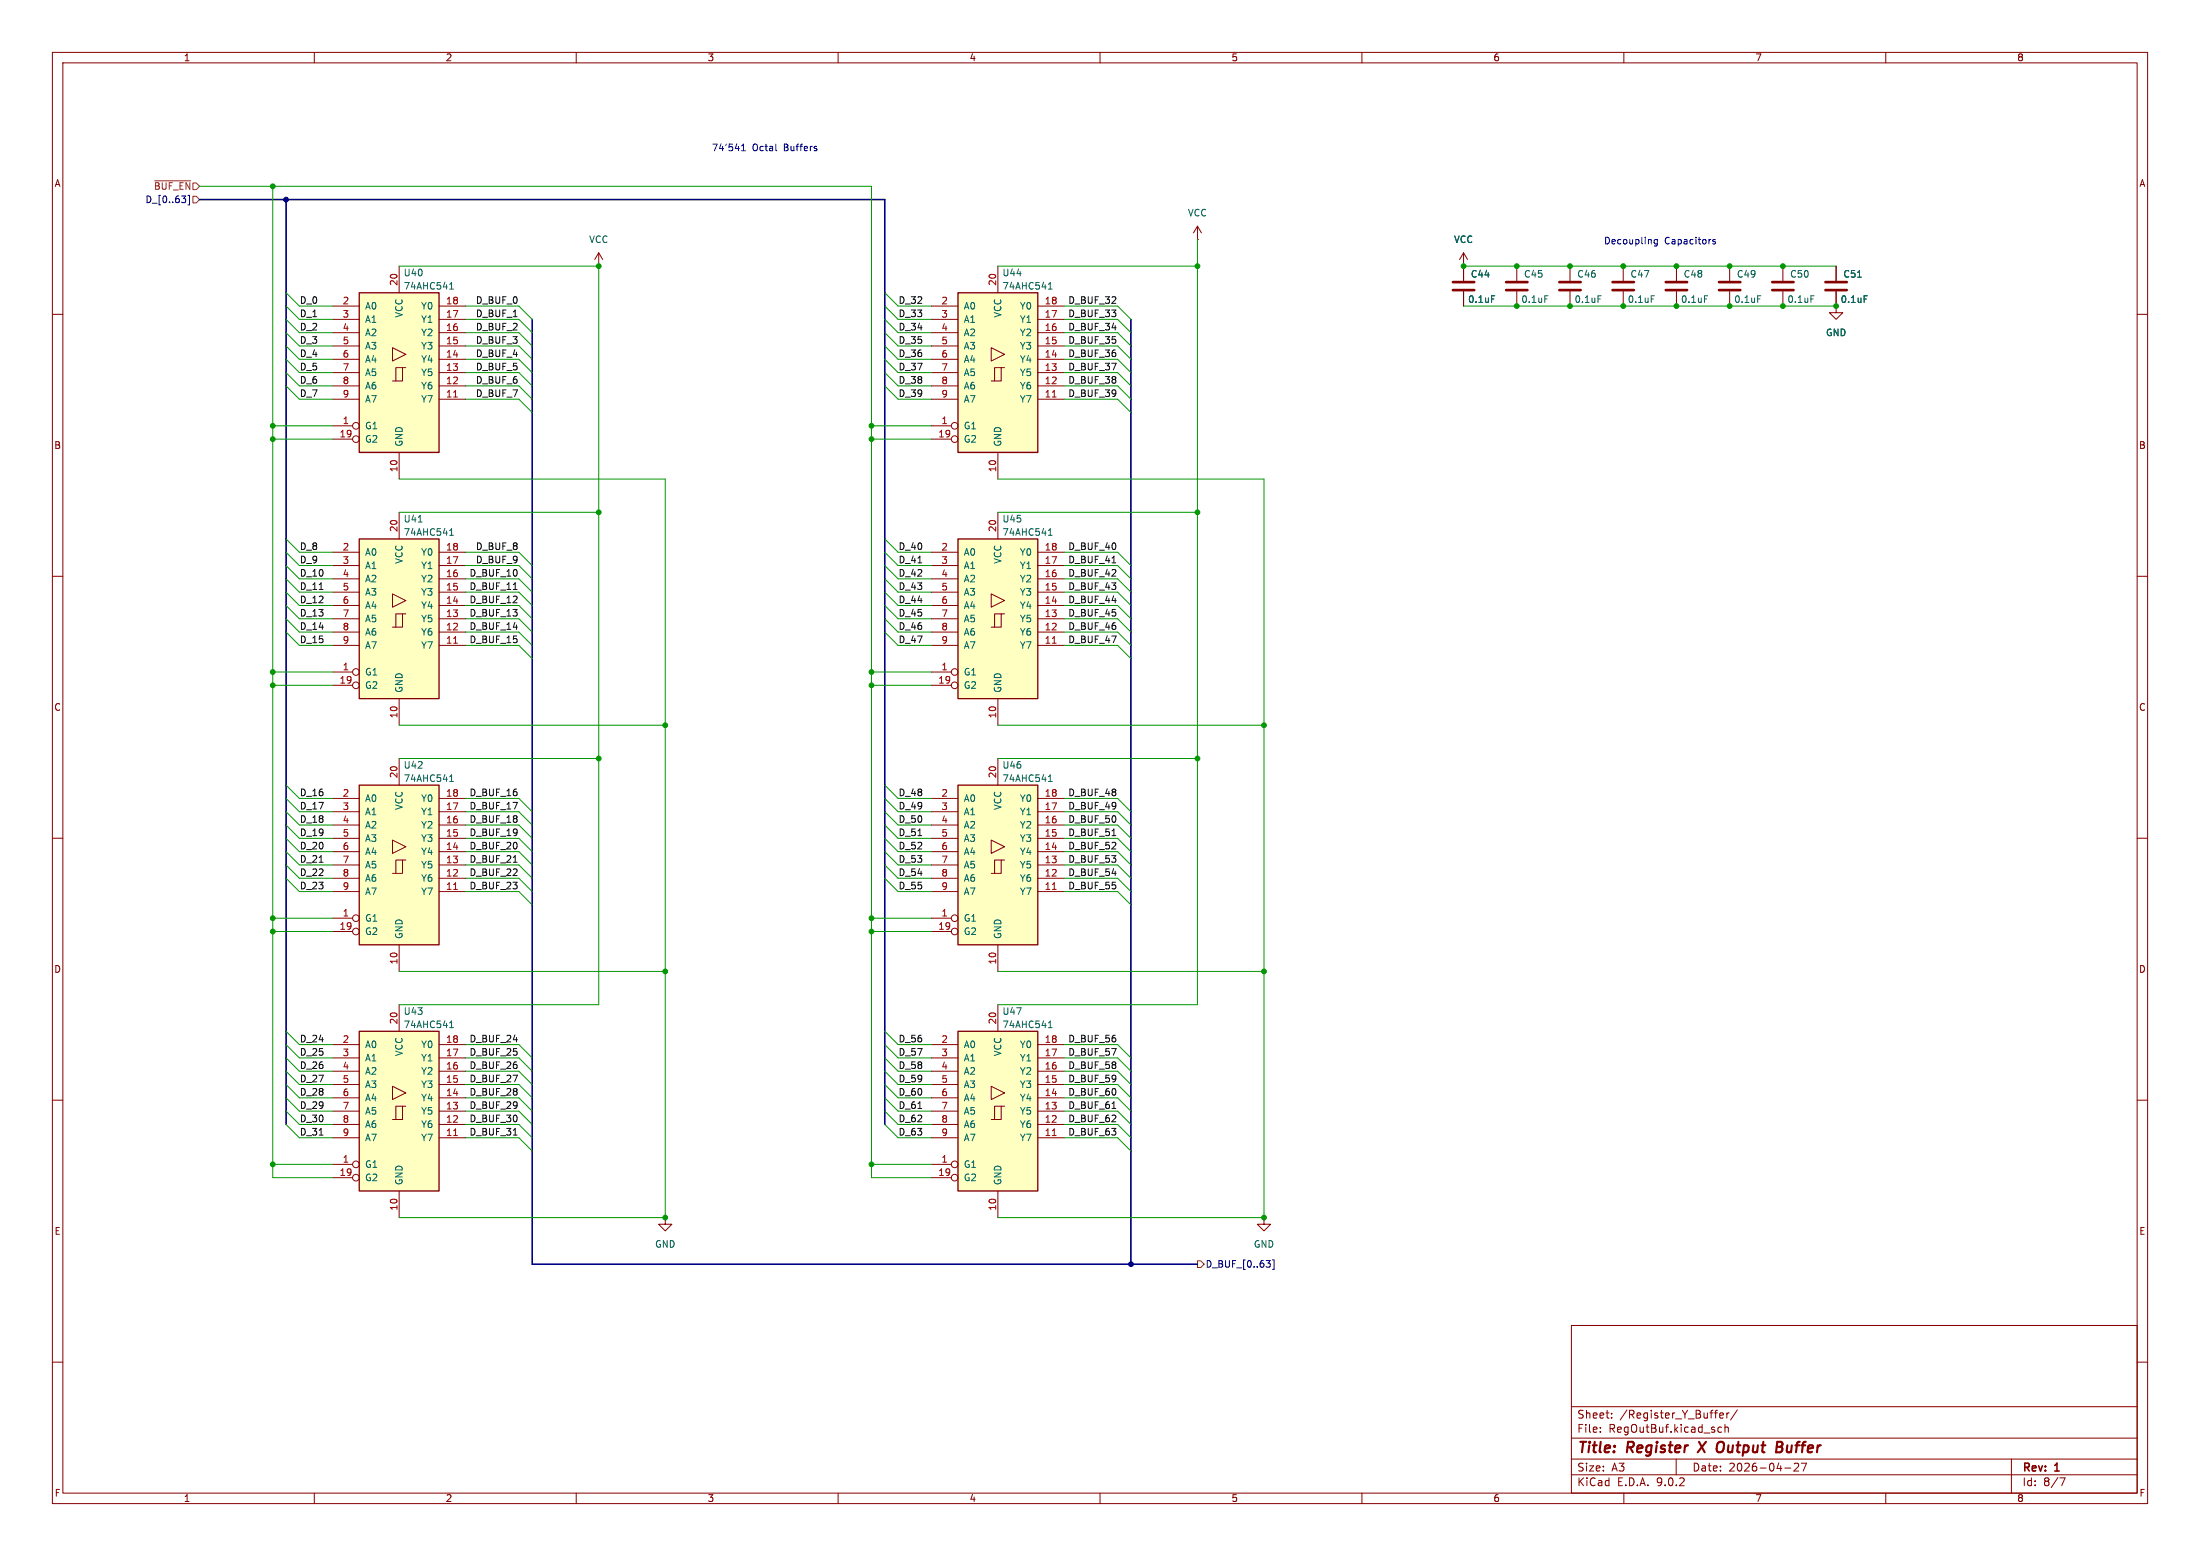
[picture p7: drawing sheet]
<svg xmlns="http://www.w3.org/2000/svg" width="420mm" height="297mm" viewBox="0 0 420 297" stroke-linecap="round" stroke-linejoin="round" font-family="sans-serif">
<g fill="none" stroke="#840000" stroke-width=".19">
<path d="M10 10h400v277h-400zM12 12h396v273h-396zM60 10v2M110 10v2M160 10v2M210 10v2M260 10v2M310 10v2M360 10v2M114.3 50.8h.1M114.3 48.3l-.8 1.2M114.3 48.3l.8 1.2"/>
<path d="M114.3 48.3v2.5M279.4 50.8v2.8M279.4 55.6v2.8M10 60h2M408 60h2M10 110h2M408 110h2M10 160h2M408 160h2M10 210h2M408 210h2M300 253h108v32h-108z"/>
<path d="M10 260h2M300 278.5h108M300 274.5h108M300 268.5h108M305.5 273.2v.2M305.5 272.5v.1M307.7 270.5v.2M307.7 269.8v.1M320 278.5v3M328.3 270.2l.7-.2-.1-.2-.4-.1-.2 .2 .1 .7h.5M328.7 272.5l-.5-.1-.3 .3 .2 .6h.6M329.3 272.5l.2-.1 .4 .1v.9"/>
<path d="M329.3 271.9v1.5M329.7 269.7v1M330.1 269.7l-.3 .1-.1 .2M331.7 269.1l-1.3 1.9M342.5 279.4l.6-.1 .2 .1 .1 .3-1 1.1h1M343.9 279.3h1l-.7 1.5M384 278.5v6.5M408 260h2M60 285v2M110 285v2M160 285v2M210 285v2"/>
<path d="M260 285v2M300 281.5h108M310 285v2M340.7 280.2h1.2M360 285v2M393.2 282.1h1l-.6 1.5"/>
</g>
<path d="M325.7 275.2l-1.6 2M328.7 275.2l-.6 .1M328.9 276.9l-.4 .3h-.4M339.2 276.2h.6M339.3 275.2l.8 .1a.51 .51 0 0 1 .2 .5 .51 .51 0 0 1-.5 .4M339.8 276.2l.3 .1a.58 .58 0 0 1-.3 .9h-.8" fill="none" stroke="#840000" stroke-width=".4"/>
<path d="M277.4 53.8h4M277.4 55.4h4" fill="none" stroke="#840000" stroke-width=".51"/>
<path d="M284.7 56.5h.7" fill="none" stroke="#006464" stroke-width=".19"/>
<path d="M68.6 55.9h15.2v30.5h-15.2z" fill="#ffffc2"/>
<g fill="none" stroke="#840000" stroke-width=".19">
<path d="M63.5 58.4h5.1M76.2 50.8v5.1M83.8 58.4h5.1M63.5 61h5.1M63.5 63.5h5.1M63.5 66h5.1M63.5 68.6h5.1M63.5 71.1h5.1M63.5 73.7h5.1M63.5 76.2h5.1M74.9 66.4l2.6 1.2-2.6 1.3zM76.8 70.2h-1.2v2.5"/>
<path d="M77.5 70.2h-.7v2.5h-1.9M83.8 61h5.1M83.8 63.5h5.1M83.8 66h5.1M83.8 68.6h5.1M83.8 71.1h5.1M83.8 73.7h5.1M83.8 76.2h5.1M63.5 81.3h3.8M63.5 83.8h3.8M76.2 86.4v5"/>
<circle cx="67.9" cy="83.8" r=".63"/>
<circle cx="67.9" cy="81.3" r=".63"/>
</g>
<path d="M68.6 55.9h15.2v30.5h-15.2z" fill="none" stroke="#840000" stroke-width=".25"/>
<path d="M86.6 75.8h.7" fill="none" stroke="#a90000" stroke-width=".19"/>
<path d="M85.8 55.2h.8M85.8 54.3l.4-.4v1.3" fill="none" stroke="#006464" stroke-width=".19"/>
<path d="M182.9 102.9h15.2v30.5h-15.2z" fill="#ffffc2"/>
<g fill="none" stroke="#840000" stroke-width=".19">
<path d="M340.4 50.8v2.8M340.4 55.6v2.8M350.5 58.4v1.3h1.3l-1.3 1.3-1.3-1.3h1.3M350.5 58.4h.1M350.5 50.8v2.8M350.5 55.6v2.8M190.5 97.8v5.1M177.8 105.4h5.1M177.8 108h5.1M177.8 110.5h5.1M177.8 113h5.1M177.8 115.6h5.1"/>
<path d="M177.8 118.1h5.1M189.2 113.4l2.6 1.2-2.6 1.3zM191.1 117.2h-1.2v2.5M191.8 117.2h-.7v2.5h-1.9M198.1 105.4h5.1M198.1 108h5.1M198.1 110.5h5.1M198.1 113h5.1M198.1 115.6h5.1M198.1 118.1h5.1M177.8 120.7h5.1M177.8 123.2h5.1"/>
<path d="M177.8 128.3h3.8M177.8 130.8h3.8M190.5 133.4v5M198.1 120.7h5.1M198.1 123.2h5.1"/>
<circle cx="182.2" cy="130.8" r=".63"/>
<circle cx="182.2" cy="128.3" r=".63"/>
</g>
<path d="M182.9 102.9h15.2v30.5h-15.2z" fill="none" stroke="#840000" stroke-width=".25"/>
<path d="M200.9 122.8h.7" fill="none" stroke="#a90000" stroke-width=".19"/>
<path d="M345.7 56.5h.6M354.6 52.9h.7M355.9 56.5h.6M200.1 102.2h.8M200.1 101.3l.4-.4v1.3" fill="none" stroke="#006464" stroke-width=".19"/>
<path d="M338.3 53.8h4.1M338.3 55.4h4.1M348.5 53.8h4.1M348.5 55.4h4.1" fill="none" stroke="#840000" stroke-width=".51"/>
<path d="M182.9 55.9h15.2v30.5h-15.2z" fill="#ffffc2"/>
<g fill="none" stroke="#840000" stroke-width=".19">
<path d="M177.8 58.4h5.1M190.5 50.8v5.1M198.1 58.4h5.1M228.6 45.7h.1M228.6 43.2l-.8 1.3M228.6 43.2l.8 1.3M228.6 43.2v2.5M279.4 50.8h.1M279.4 48.3l-.8 1.2M279.4 48.3l.8 1.2M279.4 48.3v2.5M320 50.8v2.8"/>
<path d="M320 55.6v2.8M177.8 61h5.1M177.8 63.5h5.1M177.8 66h5.1M177.8 68.6h5.1M177.8 71.1h5.1M177.8 73.7h5.1M177.8 76.2h5.1M189.2 66.4l2.6 1.2-2.6 1.3zM191.1 70.2h-1.2v2.5M191.8 70.2h-.7v2.5h-1.9M198.1 61h5.1"/>
<path d="M198.1 63.5h5.1M198.1 66h5.1M198.1 68.6h5.1M198.1 71.1h5.1M198.1 73.7h5.1M198.1 76.2h5.1M177.8 81.3h3.8M177.8 83.8h3.8M190.5 86.4v5"/>
<circle cx="182.2" cy="83.8" r=".63"/>
<circle cx="182.2" cy="81.3" r=".63"/>
</g>
<path d="M182.9 55.9h15.2v30.5h-15.2z" fill="none" stroke="#840000" stroke-width=".25"/>
<path d="M200.9 75.8h.7" fill="none" stroke="#a90000" stroke-width=".19"/>
<path d="M200.1 55.2h.8M200.1 54.3l.4-.4v1.3M325.4 56.5h.6" fill="none" stroke="#006464" stroke-width=".19"/>
<path d="M318 53.8h4.1M318 55.4h4.1" fill="none" stroke="#840000" stroke-width=".51"/>
<path d="M182.9 149.9h15.2v30.4h-15.2z" fill="#ffffc2"/>
<g fill="none" stroke="#840000" stroke-width=".19">
<path d="M289.6 50.8v2.8M289.6 55.6v2.8M177.8 152.4h5.1M177.8 154.9h5.1M177.8 157.5h5.1M190.5 144.8v5.1M198.1 152.4h5.1M198.1 154.9h5.1M198.1 157.5h5.1M177.8 160h5.1M177.8 162.6h5.1M177.8 165.1h5.1"/>
<path d="M177.8 167.6h5.1M177.8 170.2h5.1M177.8 175.3h3.8M177.8 177.8h3.8M189.2 160.4l2.6 1.2-2.6 1.3zM191.1 164.2h-1.2v2.5M191.8 164.2h-.7v2.5h-1.9M198.1 160h5.1M198.1 162.6h5.1M198.1 165.1h5.1M198.1 167.6h5.1M198.1 170.2h5.1"/>
<path d="M190.5 180.3v5.1"/>
<circle cx="182.2" cy="177.8" r=".63"/>
<circle cx="182.2" cy="175.3" r=".63"/>
</g>
<path d="M182.9 149.9h15.2v30.4h-15.2z" fill="none" stroke="#840000" stroke-width=".25"/>
<path d="M200.9 169.8h.7" fill="none" stroke="#a90000" stroke-width=".19"/>
<path d="M294.9 56.5h.6M200.1 149.2h.8M200.1 148.3l.4-.4v1.3" fill="none" stroke="#006464" stroke-width=".19"/>
<path d="M287.5 53.8h4.1M287.5 55.4h4.1" fill="none" stroke="#840000" stroke-width=".51"/>
<path d="M68.6 149.9h15.2v30.4h-15.2z" fill="#ffffc2"/>
<g fill="none" stroke="#840000" stroke-width=".19">
<path d="M299.7 50.8v2.8M299.7 55.6v2.8M309.9 50.8v2.8M309.9 55.6v2.8M330.2 50.8v2.8M330.2 55.6v2.8M63.5 152.4h5.1M63.5 154.9h5.1M63.5 157.5h5.1M76.2 144.8v5.1M83.8 152.4h5.1M83.8 154.9h5.1"/>
<path d="M83.8 157.5h5.1M63.5 160h5.1M63.5 162.6h5.1M63.5 165.1h5.1M63.5 167.6h5.1M63.5 170.2h5.1M63.5 175.3h3.8M63.5 177.8h3.8M74.9 160.4l2.6 1.2-2.6 1.3zM76.8 164.2h-1.2v2.5M77.5 164.2h-.7v2.5h-1.9M83.8 160h5.1"/>
<path d="M83.8 162.6h5.1M83.8 165.1h5.1M83.8 167.6h5.1M83.8 170.2h5.1M76.2 180.3v5.1"/>
<circle cx="67.9" cy="177.8" r=".63"/>
<circle cx="67.9" cy="175.3" r=".63"/>
</g>
<path d="M68.6 149.9h15.2v30.4h-15.2z" fill="none" stroke="#840000" stroke-width=".25"/>
<path d="M86.6 169.8h.7" fill="none" stroke="#a90000" stroke-width=".19"/>
<path d="M305.1 56.5h.6M315.2 56.5h.6M335.5 56.5h.7M85.8 149.2h.8M85.8 148.3l.4-.4v1.3" fill="none" stroke="#006464" stroke-width=".19"/>
<path d="M297.7 53.8h4.1M297.7 55.4h4.1M307.8 53.8h4.1M307.8 55.4h4.1M328.2 53.8h4M328.2 55.4h4" fill="none" stroke="#840000" stroke-width=".51"/>
<path d="M68.6 196.9h15.2v30.4h-15.2z" fill="#ffffc2"/>
<g fill="none" stroke="#840000" stroke-width=".19">
<path d="M63.5 199.4h5.1M76.2 191.8v5.1M83.8 199.4h5.1M63.5 201.9h5.1M63.5 204.5h5.1M63.5 207h5.1M63.5 209.6h5.1M63.5 212.1h5.1M63.5 214.6h5.1M63.5 217.2h5.1M74.9 207.3l2.6 1.3-2.6 1.3zM76.8 211.2h-1.2v2.5"/>
<path d="M77.5 211.2h-.7v2.5h-1.9M83.8 201.9h5.1M83.8 204.5h5.1M83.8 207h5.1M83.8 209.6h5.1M83.8 212.1h5.1M83.8 214.6h5.1M83.8 217.2h5.1M63.5 222.2h3.8M63.5 224.8h3.8M76.2 227.3v5.1"/>
<circle cx="67.9" cy="224.8" r=".63"/>
<circle cx="67.9" cy="222.2" r=".63"/>
</g>
<path d="M68.6 196.9h15.2v30.4h-15.2z" fill="none" stroke="#840000" stroke-width=".25"/>
<path d="M86.6 216.8h.7" fill="none" stroke="#a90000" stroke-width=".19"/>
<path d="M85.8 196.2h.8M85.8 195.3l.4-.4v1.3" fill="none" stroke="#006464" stroke-width=".19"/>
<path d="M182.9 196.9h15.2v30.4h-15.2z" fill="#ffffc2"/>
<g fill="none" stroke="#840000" stroke-width=".19">
<path d="M177.8 199.4h5.1M190.5 191.8v5.1M198.1 199.4h5.1M177.8 201.9h5.1M177.8 204.5h5.1M177.8 207h5.1M177.8 209.6h5.1M177.8 212.1h5.1M177.8 214.6h5.1M177.8 217.2h5.1M189.2 207.3l2.6 1.3-2.6 1.3zM191.1 211.2h-1.2v2.5"/>
<path d="M191.8 211.2h-.7v2.5h-1.9M198.1 201.9h5.1M198.1 204.5h5.1M198.1 207h5.1M198.1 209.6h5.1M198.1 212.1h5.1M198.1 214.6h5.1M198.1 217.2h5.1M127 232.4v1.3h1.3l-1.3 1.2-1.3-1.2h1.3M127 232.4h.1M177.8 222.2h3.8M177.8 224.8h3.8"/>
<path d="M190.5 227.3v5.1"/>
<circle cx="182.2" cy="224.8" r=".63"/>
<circle cx="182.2" cy="222.2" r=".63"/>
</g>
<path d="M182.9 196.9h15.2v30.4h-15.2z" fill="none" stroke="#840000" stroke-width=".25"/>
<path d="M200.9 216.8h.7" fill="none" stroke="#a90000" stroke-width=".19"/>
<path d="M200.1 196.2h.8M200.1 195.3l.4-.4v1.3" fill="none" stroke="#006464" stroke-width=".19"/>
<path d="M68.6 102.9h15.2v30.5h-15.2z" fill="#ffffc2"/>
<g fill="none" stroke="#840000" stroke-width=".19">
<path d="M279.4 50.8h.1M279.4 50.8v2.8M279.4 55.6v2.8M350.5 58.4h.1M350.5 50.8v2.8M350.5 55.6v2.8M76.2 97.8v5.1M63.5 105.4h5.1M63.5 108h5.1M63.5 110.5h5.1M63.5 113h5.1M63.5 115.6h5.1"/>
<path d="M63.5 118.1h5.1M74.9 113.4l2.6 1.2-2.6 1.3zM76.8 117.2h-1.2v2.5M77.5 117.2h-.7v2.5h-1.9M83.8 105.4h5.1M83.8 108h5.1M83.8 110.5h5.1M83.8 113h5.1M83.8 115.6h5.1M83.8 118.1h5.1M63.5 120.7h5.1M63.5 123.2h5.1"/>
<path d="M63.5 128.3h3.8M63.5 130.8h3.8M76.2 133.4v5M83.8 120.7h5.1M83.8 123.2h5.1M241.3 232.4v1.3h1.3l-1.3 1.2-1.3-1.2h1.3M241.3 232.4h.1"/>
<circle cx="67.9" cy="128.3" r=".63"/>
<circle cx="67.9" cy="130.8" r=".63"/>
</g>
<path d="M68.6 102.9h15.2v30.5h-15.2z" fill="none" stroke="#840000" stroke-width=".25"/>
<path d="M86.6 122.8h.7" fill="none" stroke="#a90000" stroke-width=".19"/>
<path d="M284.7 56.5h.7M354.6 52.9h.7M355.9 56.5h.6M79.9 99.6h.7M85.8 102.2h.8M85.8 101.3l.4-.4v1.3" fill="none" stroke="#006464" stroke-width=".19"/>
<path d="M29.5 34.5h6.9M36.8 37.5h.7l.6 .6-.6 .6h-.7zM228.6 240.7h.6l.7 .6-.7 .6h-.6z" fill="none" stroke="#725600" stroke-width=".19"/>
<path d="M34.7 37.4h.8l-.5 .5M35.3 38l.2 .1-.2 .5M36.2 37.3v1.8h-.3M241.7 240.6h.8l-.4 .5M242.3 241.1l.2 .2v.3l-.2 .3M242.9 240.5h.3v1.8h-.3" fill="none" stroke="#000084" stroke-width=".19"/>
<path d="M60.9 112.5h.8M98 112.5h.7M175.2 107.4h.8M212.3 107.4h.7M175.2 159.5h.8M212.3 159.5h.7M60.9 164.6h.8M98 164.6h.7M60.9 216.7h.8M98 216.7h.7M175.2 211.6h.8M212.3 211.6h.7" fill="none" stroke="#0f0f0f" stroke-width=".19"/>
<path d="M38.1 38.1h130.8v176.5M54.6 38.1v176.5M101.6 61v180.3h127M215.9 61v180.3" fill="none" stroke="#000084" stroke-width=".3"/>
<g fill="none" stroke="#009600" stroke-width=".19">
<path d="M38.1 35.6h128.3v189.2h11.4M52.1 35.6v189.2h11.4M54.6 55.9l2.5 2.5h6.4M54.6 58.4l2.5 2.6h6.4M76.2 50.8h38.1v141h-38.1M88.9 58.4h10.2l2.5 2.6M168.9 55.9l2.5 2.5h6.4M168.9 58.4l2.5 2.6h6.4M190.5 50.8h38.1M203.2 58.4h10.2l2.5 2.6M228.6 45.7v146.1h-38.1M279.4 50.8h71.1"/>
<path d="M279.4 58.4h71.1M54.6 61l2.5 2.5h6.4M54.6 63.5l2.5 2.5h6.4M54.6 71.1l2.5 2.6h6.4M54.6 73.7l2.5 2.5h6.4M54.6 66l2.5 2.6h6.4M54.6 68.6l2.5 2.5h6.4M88.9 63.5h10.2l2.5 2.5M88.9 66h10.2l2.5 2.6M88.9 73.7h10.2l2.5 2.5M88.9 76.2h10.2l2.5 2.5M88.9 68.6h10.2l2.5 2.5"/>
<path d="M88.9 71.1h10.2l2.5 2.6M88.9 61h10.2l2.5 2.5M168.9 61l2.5 2.5h6.4M168.9 63.5l2.5 2.5h6.4M168.9 71.1l2.5 2.6h6.4M168.9 73.7l2.5 2.5h6.4M168.9 66l2.5 2.6h6.4M168.9 68.6l2.5 2.5h6.4M203.2 63.5h10.2l2.5 2.5M203.2 66h10.2l2.5 2.6M203.2 73.7h10.2l2.5 2.5M203.2 76.2h10.2l2.5 2.5"/>
<path d="M203.2 68.6h10.2l2.5 2.5M203.2 71.1h10.2l2.5 2.6M203.2 61h10.2l2.5 2.5M52.1 81.3h11.4M52.1 83.8h11.4M76.2 91.4h50.8v141h-50.8M76.2 97.8h38.1M166.4 81.3h11.4M166.4 83.8h11.4M190.5 91.4h50.8v141h-50.8M190.5 97.8h38.1M54.6 118.1l2.5 2.6h6.4"/>
<path d="M54.6 113l2.5 2.6h6.4M54.6 110.5l2.5 2.5h6.4M54.6 102.9l2.5 2.5h6.4M54.6 115.6l2.5 2.5h6.4M54.6 108l2.5 2.5h6.4M54.6 105.4l2.5 2.6h6.4M88.9 115.6h10.2l2.5 2.5M88.9 113h10.2l2.5 2.6M88.9 105.4h10.2l2.5 2.6M88.9 118.1h10.2l2.5 2.6M88.9 110.5h10.2l2.5 2.5M88.9 108h10.2l2.5 2.5"/>
<path d="M168.9 118.1l2.5 2.6h6.4M168.9 113l2.5 2.6h6.4M168.9 110.5l2.5 2.5h6.4M168.9 102.9l2.5 2.5h6.4M168.9 115.6l2.5 2.5h6.4M168.9 108l2.5 2.5h6.4M168.9 105.4l2.5 2.6h6.4M203.2 115.6h10.2l2.5 2.5M203.2 113h10.2l2.5 2.6M203.2 105.4h10.2l2.5 2.6M203.2 118.1h10.2l2.5 2.6M203.2 110.5h10.2l2.5 2.5"/>
<path d="M203.2 108h10.2l2.5 2.5M52.1 130.8h11.4M52.1 128.3h11.4M54.6 120.7l2.5 2.5h6.4M76.2 138.4h50.8M88.9 120.7h10.2l2.5 2.5M88.9 123.2h10.2l2.5 2.5M166.4 130.8h11.4M166.4 128.3h11.4M168.9 120.7l2.5 2.5h6.4M190.5 138.4h50.8M203.2 120.7h10.2l2.5 2.5"/>
<path d="M203.2 123.2h10.2l2.5 2.5M54.6 154.9l2.5 2.6h6.4M54.6 152.4l2.5 2.5h6.4M54.6 149.9l2.5 2.5h6.4M54.6 157.5l2.5 2.5h6.4M76.2 144.8h38.1M88.9 157.5h10.2l2.5 2.5M88.9 154.9h10.2l2.5 2.6M88.9 152.4h10.2l2.5 2.5M168.9 154.9l2.5 2.6h6.4M168.9 152.4l2.5 2.5h6.4M168.9 149.9l2.5 2.5h6.4"/>
<path d="M168.9 157.5l2.5 2.5h6.4M190.5 144.8h38.1M203.2 157.5h10.2l2.5 2.5M203.2 154.9h10.2l2.5 2.6M203.2 152.4h10.2l2.5 2.5M52.1 177.8h11.4M52.1 175.3h11.4M54.6 167.6l2.5 2.6h6.4M54.6 162.6l2.5 2.5h6.4M54.6 165.1l2.5 2.5h6.4M54.6 160l2.5 2.6h6.4M88.9 170.2h10.2l2.5 2.5"/>
<path d="M88.9 165.1h10.2l2.5 2.5M88.9 167.6h10.2l2.5 2.6M88.9 162.6h10.2l2.5 2.5M88.9 160h10.2l2.5 2.6M166.4 177.8h11.4M166.4 175.3h11.4M168.9 167.6l2.5 2.6h6.4M168.9 162.6l2.5 2.5h6.4M168.9 165.1l2.5 2.5h6.4M168.9 160l2.5 2.6h6.4M203.2 170.2h10.2l2.5 2.5M203.2 165.1h10.2l2.5 2.5"/>
<path d="M203.2 167.6h10.2l2.5 2.6M203.2 162.6h10.2l2.5 2.5M203.2 160h10.2l2.5 2.6M54.6 199.4l2.5 2.5h6.4M54.6 196.9l2.5 2.5h6.4M76.2 185.4h50.8M88.9 199.4h10.2l2.5 2.5M168.9 199.4l2.5 2.5h6.4M168.9 196.9l2.5 2.5h6.4M190.5 185.4h50.8M203.2 199.4h10.2l2.5 2.5M54.6 201.9l2.5 2.6h6.4"/>
<path d="M54.6 209.6l2.5 2.5h6.4M54.6 207l2.5 2.6h6.4M54.6 204.5l2.5 2.5h6.4M54.6 214.6l2.5 2.6h6.4M54.6 212.1l2.5 2.5h6.4M88.9 201.9h10.2l2.5 2.6M88.9 204.5h10.2l2.5 2.5M88.9 212.1h10.2l2.5 2.5M88.9 209.6h10.2l2.5 2.5M88.9 207h10.2l2.5 2.6M88.9 217.2h10.2l2.5 2.5M88.9 214.6h10.2l2.5 2.6"/>
<path d="M168.9 201.9l2.5 2.6h6.4M168.9 209.6l2.5 2.5h6.4M168.9 207l2.5 2.6h6.4M168.9 204.5l2.5 2.5h6.4M168.9 214.6l2.5 2.6h6.4M168.9 212.1l2.5 2.5h6.4M203.2 201.9h10.2l2.5 2.6M203.2 204.5h10.2l2.5 2.5M203.2 212.1h10.2l2.5 2.5M203.2 209.6h10.2l2.5 2.5M203.2 207h10.2l2.5 2.6M203.2 217.2h10.2l2.5 2.5"/>
<path d="M203.2 214.6h10.2l2.5 2.6M52.1 222.2h11.4M166.4 222.2h11.4"/>
</g>
<path d="M141.6 28.8h.7M141.6 27.9l.3-.4v1.3M148.2 28.7l.1 .1M155.8 28.4l.2 .1-.2 .3M155.8 27.9l.1 .1M316.4 45.7v1l-.3 .3-.3-.1M316.4 45.8l-.4-.1-.2 .3 .1 .5h.5M327.5 45.8l-.3-.1-.2 .2v.2l.5 .1v.3h-.5" fill="none" stroke="#0000c2" stroke-width=".19"/>
<g fill="#009600" stroke="#009600" stroke-width=".19">
<circle cx="52.1" cy="128.3" r=".46"/>
<circle cx="52.1" cy="130.8" r=".46"/>
<circle cx="114.3" cy="144.8" r=".46"/>
<circle cx="127" cy="232.4" r=".46"/>
<circle cx="127" cy="185.4" r=".46"/>
<circle cx="52.1" cy="222.2" r=".46"/>
<circle cx="166.4" cy="128.3" r=".46"/>
<circle cx="127" cy="138.4" r=".46"/>
<circle cx="166.4" cy="130.8" r=".46"/>
<circle cx="52.1" cy="175.3" r=".46"/>
<circle cx="52.1" cy="177.8" r=".46"/>
<circle cx="241.3" cy="185.4" r=".46"/>
<circle cx="241.3" cy="232.4" r=".46"/>
<circle cx="228.6" cy="144.8" r=".46"/>
<circle cx="241.3" cy="138.4" r=".46"/>
<circle cx="166.4" cy="222.2" r=".46"/>
<circle cx="228.6" cy="97.8" r=".46"/>
<circle cx="166.4" cy="175.3" r=".46"/>
<circle cx="166.4" cy="177.8" r=".46"/>
<circle cx="228.6" cy="50.8" r=".46"/>
<circle cx="309.9" cy="50.8" r=".46"/>
<circle cx="309.9" cy="58.4" r=".46"/>
<circle cx="330.2" cy="50.8" r=".46"/>
<circle cx="340.4" cy="50.8" r=".46"/>
<circle cx="330.2" cy="58.4" r=".46"/>
<circle cx="299.7" cy="58.4" r=".46"/>
<circle cx="299.7" cy="50.8" r=".46"/>
<circle cx="289.6" cy="58.4" r=".46"/>
<circle cx="320" cy="50.8" r=".46"/>
<circle cx="320" cy="58.4" r=".46"/>
<circle cx="279.4" cy="50.8" r=".46"/>
<circle cx="289.6" cy="50.8" r=".46"/>
<circle cx="350.5" cy="58.4" r=".46"/>
<circle cx="340.4" cy="58.4" r=".46"/>
<circle cx="52.1" cy="35.6" r=".46"/>
<circle cx="166.4" cy="83.8" r=".46"/>
<circle cx="114.3" cy="50.8" r=".46"/>
<circle cx="114.3" cy="97.8" r=".46"/>
<circle cx="166.4" cy="81.3" r=".46"/>
<circle cx="52.1" cy="83.8" r=".46"/>
<circle cx="52.1" cy="81.3" r=".46"/>
</g>
<g fill="#000084" stroke="#000084" stroke-width=".19">
<circle cx="215.9" cy="241.3" r=".46"/>
<circle cx="54.6" cy="38.1" r=".46"/>
</g>
<g font-size="2.8" fill="#840000">
<text x="301" y="277.9">Title:</text>
<text x="310.6" y="277.9">Register</text>
<text x="325.2" y="277.9">X</text>
<text x="329.4" y="277.9">Output</text>
<text x="341.5" y="277.9">Buffer</text>
</g>
<g font-size="2.1" fill="#840000">
<text x="301" y="273.7">File:</text>
<text x="301" y="271">Sheet:</text>
<text x="307.1" y="273.7">RegOutBuf.kicad_sch</text>
<text x="309.2" y="271">/Register_Y_Buffer/</text>
<text x="301" y="281.1">Size:</text>
<text x="307.6" y="281.1">A3</text>
<text x="323" y="281.1">Date:</text>
<text x="330" y="281.1">2026-04-27</text>
<text x="386" y="281.3">Rev:</text>
<text x="392.4" y="281.3">1</text>
<text x="301" y="283.9">KiCad</text>
<text x="308.7" y="283.9">E.D.A.</text>
<text x="316.3" y="283.9">9.0.2</text>
<text x="386" y="283.9">Id:</text>
<text x="390.1" y="283.9">8/7</text>
</g>
<g font-size="1.8" fill="#840000">
<text x="35" y="11.9">1</text>
<text x="85" y="11.9">2</text>
<text x="135" y="11.9">3</text>
<text x="185" y="11.9">4</text>
<text x="235" y="11.9">5</text>
<text x="285" y="11.9">6</text>
<text x="335" y="11.9">7</text>
<text x="385" y="11.9">8</text>
<text x="10.3" y="35.9">A</text>
<text x="408.3" y="35.9">A</text>
<text x="10.3" y="85.9">B</text>
<text x="408.2" y="85.9">B</text>
<text x="10.3" y="135.9">C</text>
<text x="408.2" y="135.9">C</text>
<text x="10.3" y="185.9">D</text>
<text x="408.2" y="185.9">D</text>
<text x="10.3" y="235.9">E</text>
<text x="408.3" y="235.9">E</text>
<text x="10.3" y="285.9">F</text>
<text x="35" y="286.9">1</text>
<text x="85" y="286.9">2</text>
<text x="135" y="286.9">3</text>
<text x="185" y="286.9">4</text>
<text x="235" y="286.9">5</text>
<text x="285" y="286.9">6</text>
<text x="335" y="286.9">7</text>
<text x="385" y="286.9">8</text>
<text x="408.3" y="285.9">F</text>
</g>
<g font-size="1.8" fill="#0000c2">
<text x="135.8" y="29.1">74'541</text>
<text x="143.6" y="29.1">Octal</text>
<text x="149.7" y="29.1">Buffers</text>
<text x="306.1" y="46.8">Decoupling</text>
<text x="317.8" y="46.8">Capacitors</text>
</g>
<g font-size="1.8" fill="#000084">
<text x="27.7" y="39">D_[0..63]</text>
<text x="29.3" y="36.4">~{BUF_EN}</text>
<text x="230.1" y="242.2">D_BUF_[0..63]</text>
</g>
<g font-size="1.8" fill="#006464">
<text x="226.7" y="41.5">VCC</text>
<text x="112.4" y="46.6">VCC</text>
<text x="277.5" y="46.6">VCC</text>
<text x="77" y="52.9">U40</text>
<text x="191.3" y="52.9">U44</text>
<text x="280.7" y="53.2">C44</text>
<text x="290.8" y="53.2">C45</text>
<text x="301" y="53.2">C46</text>
<text x="311.2" y="53.2">C47</text>
<text x="321.3" y="53.2">C48</text>
<text x="331.5" y="53.2">C49</text>
<text x="341.6" y="53.2">C50</text>
<text x="351.8" y="53.2">C51</text>
<text x="69.6" y="59.3">A0</text>
<text x="77" y="55.5">74AHC541</text>
<text x="80.3" y="59.3">Y0</text>
<text x="183.9" y="59.3">A0</text>
<text x="191.3" y="55.5">74AHC541</text>
<text x="194.6" y="59.3">Y0</text>
<text x="280.2" y="58">0.1uF</text>
<text x="290.3" y="58">0.1uF</text>
<text x="300.5" y="58">0.1uF</text>
<text x="310.7" y="58">0.1uF</text>
<text x="320.8" y="58">0.1uF</text>
<text x="331" y="58">0.1uF</text>
<text x="341.1" y="58">0.1uF</text>
<text x="351.3" y="58">0.1uF</text>
<text x="69.6" y="61.8">A1</text>
<text x="69.6" y="64.4">A2</text>
<text x="77.1" y="60.7" transform="rotate(-90 77.1 60.7)">VCC</text>
<text x="80.3" y="61.8">Y1</text>
<text x="80.3" y="64.4">Y2</text>
<text x="183.9" y="61.8">A1</text>
<text x="183.9" y="64.4">A2</text>
<text x="191.4" y="60.7" transform="rotate(-90 191.4 60.7)">VCC</text>
<text x="194.6" y="61.8">Y1</text>
<text x="194.6" y="64.4">Y2</text>
<text x="348.5" y="64.4">GND</text>
<text x="69.6" y="66.9">A3</text>
<text x="69.6" y="69.4">A4</text>
<text x="69.6" y="72">A5</text>
<text x="80.3" y="66.9">Y3</text>
<text x="80.3" y="69.4">Y4</text>
<text x="80.3" y="72">Y5</text>
<text x="183.9" y="66.9">A3</text>
<text x="183.9" y="69.4">A4</text>
<text x="183.9" y="72">A5</text>
<text x="194.6" y="66.9">Y3</text>
<text x="194.6" y="69.4">Y4</text>
<text x="194.6" y="72">Y5</text>
<text x="69.6" y="74.5">A6</text>
<text x="69.6" y="77.1">A7</text>
<text x="80.3" y="74.5">Y6</text>
<text x="80.3" y="77.1">Y7</text>
<text x="183.9" y="74.5">A6</text>
<text x="183.9" y="77.1">A7</text>
<text x="194.6" y="74.5">Y6</text>
<text x="194.6" y="77.1">Y7</text>
<text x="69.6" y="82.1">G1</text>
<text x="183.9" y="82.1">G1</text>
<text x="69.6" y="84.7">G2</text>
<text x="77.1" y="85.3" transform="rotate(-90 77.1 85.3)">GND</text>
<text x="183.9" y="84.7">G2</text>
<text x="191.4" y="85.3" transform="rotate(-90 191.4 85.3)">GND</text>
<text x="77" y="99.9">U41</text>
<text x="191.3" y="99.9">U45</text>
<text x="69.6" y="106.3">A0</text>
<text x="77" y="102.5">74AHC541</text>
<text x="77.1" y="107.7" transform="rotate(-90 77.1 107.7)">VCC</text>
<text x="80.3" y="106.3">Y0</text>
<text x="183.9" y="106.3">A0</text>
<text x="191.3" y="102.5">74AHC541</text>
<text x="191.4" y="107.7" transform="rotate(-90 191.4 107.7)">VCC</text>
<text x="194.6" y="106.3">Y0</text>
<text x="69.6" y="108.8">A1</text>
<text x="69.6" y="111.4">A2</text>
<text x="69.6" y="113.9">A3</text>
<text x="80.3" y="108.8">Y1</text>
<text x="80.3" y="111.4">Y2</text>
<text x="80.3" y="113.9">Y3</text>
<text x="183.9" y="108.8">A1</text>
<text x="183.9" y="111.4">A2</text>
<text x="183.9" y="113.9">A3</text>
<text x="194.6" y="108.8">Y1</text>
<text x="194.6" y="111.4">Y2</text>
<text x="194.6" y="113.9">Y3</text>
<text x="69.6" y="116.4">A4</text>
<text x="69.6" y="119">A5</text>
<text x="80.3" y="116.4">Y4</text>
<text x="80.3" y="119">Y5</text>
<text x="183.9" y="116.4">A4</text>
<text x="183.9" y="119">A5</text>
<text x="194.6" y="116.4">Y4</text>
<text x="194.6" y="119">Y5</text>
<text x="69.6" y="121.5">A6</text>
<text x="69.6" y="124.1">A7</text>
<text x="80.3" y="121.5">Y6</text>
<text x="80.3" y="124.1">Y7</text>
<text x="183.9" y="121.5">A6</text>
<text x="183.9" y="124.1">A7</text>
<text x="194.6" y="121.5">Y6</text>
<text x="194.6" y="124.1">Y7</text>
<text x="69.6" y="129.1">G1</text>
<text x="69.6" y="131.7">G2</text>
<text x="183.9" y="129.1">G1</text>
<text x="183.9" y="131.7">G2</text>
<text x="77.1" y="132.3" transform="rotate(-90 77.1 132.3)">GND</text>
<text x="191.4" y="132.3" transform="rotate(-90 191.4 132.3)">GND</text>
<text x="77" y="146.9">U42</text>
<text x="77" y="149.5">74AHC541</text>
<text x="191.3" y="146.9">U46</text>
<text x="191.3" y="149.5">74AHC541</text>
<text x="69.6" y="153.3">A0</text>
<text x="69.6" y="155.8">A1</text>
<text x="77.1" y="154.7" transform="rotate(-90 77.1 154.7)">VCC</text>
<text x="80.3" y="153.3">Y0</text>
<text x="80.3" y="155.8">Y1</text>
<text x="183.9" y="153.3">A0</text>
<text x="183.9" y="155.8">A1</text>
<text x="191.4" y="154.7" transform="rotate(-90 191.4 154.7)">VCC</text>
<text x="194.6" y="153.3">Y0</text>
<text x="194.6" y="155.8">Y1</text>
<text x="69.6" y="158.3">A2</text>
<text x="69.6" y="160.9">A3</text>
<text x="80.3" y="158.3">Y2</text>
<text x="80.3" y="160.9">Y3</text>
<text x="183.9" y="158.3">A2</text>
<text x="183.9" y="160.9">A3</text>
<text x="194.6" y="158.3">Y2</text>
<text x="194.6" y="160.9">Y3</text>
<text x="69.6" y="163.4">A4</text>
<text x="69.6" y="166">A5</text>
<text x="80.3" y="163.4">Y4</text>
<text x="80.3" y="166">Y5</text>
<text x="183.9" y="163.4">A4</text>
<text x="183.9" y="166">A5</text>
<text x="194.6" y="163.4">Y4</text>
<text x="194.6" y="166">Y5</text>
<text x="69.6" y="168.5">A6</text>
<text x="69.6" y="171">A7</text>
<text x="80.3" y="168.5">Y6</text>
<text x="80.3" y="171">Y7</text>
<text x="183.9" y="168.5">A6</text>
<text x="183.9" y="171">A7</text>
<text x="194.6" y="168.5">Y6</text>
<text x="194.6" y="171">Y7</text>
<text x="69.6" y="176.1">G1</text>
<text x="69.6" y="178.7">G2</text>
<text x="77.1" y="179.3" transform="rotate(-90 77.1 179.3)">GND</text>
<text x="183.9" y="176.1">G1</text>
<text x="183.9" y="178.7">G2</text>
<text x="191.4" y="179.3" transform="rotate(-90 191.4 179.3)">GND</text>
<text x="77" y="193.9">U43</text>
<text x="77" y="196.4">74AHC541</text>
<text x="191.3" y="193.9">U47</text>
<text x="191.3" y="196.4">74AHC541</text>
<text x="69.6" y="200.3">A0</text>
<text x="69.6" y="202.8">A1</text>
<text x="77.1" y="201.7" transform="rotate(-90 77.1 201.7)">VCC</text>
<text x="80.3" y="200.3">Y0</text>
<text x="80.3" y="202.8">Y1</text>
<text x="183.9" y="200.3">A0</text>
<text x="183.9" y="202.8">A1</text>
<text x="191.4" y="201.7" transform="rotate(-90 191.4 201.7)">VCC</text>
<text x="194.6" y="200.3">Y0</text>
<text x="194.6" y="202.8">Y1</text>
<text x="69.6" y="205.3">A2</text>
<text x="69.6" y="207.9">A3</text>
<text x="80.3" y="205.3">Y2</text>
<text x="80.3" y="207.9">Y3</text>
<text x="183.9" y="205.3">A2</text>
<text x="183.9" y="207.9">A3</text>
<text x="194.6" y="205.3">Y2</text>
<text x="194.6" y="207.9">Y3</text>
<text x="69.6" y="210.4">A4</text>
<text x="69.6" y="213">A5</text>
<text x="69.6" y="215.5">A6</text>
<text x="80.3" y="210.4">Y4</text>
<text x="80.3" y="213">Y5</text>
<text x="80.3" y="215.5">Y6</text>
<text x="183.9" y="210.4">A4</text>
<text x="183.9" y="213">A5</text>
<text x="183.9" y="215.5">A6</text>
<text x="194.6" y="210.4">Y4</text>
<text x="194.6" y="213">Y5</text>
<text x="194.6" y="215.5">Y6</text>
<text x="69.6" y="218">A7</text>
<text x="80.3" y="218">Y7</text>
<text x="183.9" y="218">A7</text>
<text x="194.6" y="218">Y7</text>
<text x="69.6" y="223.1">G1</text>
<text x="69.6" y="225.7">G2</text>
<text x="77.1" y="226.3" transform="rotate(-90 77.1 226.3)">GND</text>
<text x="183.9" y="223.1">G1</text>
<text x="183.9" y="225.7">G2</text>
<text x="191.4" y="226.3" transform="rotate(-90 191.4 226.3)">GND</text>
<text x="125" y="238.4">GND</text>
<text x="239.3" y="238.4">GND</text>
</g>
<g font-size="1.8" fill="#0f0f0f">
<text x="57.1" y="58.1">D_0</text>
<text x="90.8" y="58.1">D_BUF_0</text>
<text x="171.4" y="58.1">D_32</text>
<text x="203.8" y="58.1">D_BUF_32</text>
<text x="57.1" y="60.6">D_1</text>
<text x="57.1" y="63.2">D_2</text>
<text x="57.1" y="65.7">D_3</text>
<text x="90.8" y="60.6">D_BUF_1</text>
<text x="90.8" y="65.7">D_BUF_3</text>
<text x="90.8" y="63.2">D_BUF_2</text>
<text x="171.4" y="65.7">D_35</text>
<text x="171.4" y="63.2">D_34</text>
<text x="171.4" y="60.6">D_33</text>
<text x="203.8" y="65.7">D_BUF_35</text>
<text x="203.8" y="63.2">D_BUF_34</text>
<text x="203.8" y="60.6">D_BUF_33</text>
<text x="57.1" y="70.8">D_5</text>
<text x="57.1" y="68.2">D_4</text>
<text x="90.8" y="70.8">D_BUF_5</text>
<text x="90.8" y="68.2">D_BUF_4</text>
<text x="171.4" y="70.8">D_37</text>
<text x="171.4" y="68.2">D_36</text>
<text x="203.8" y="70.8">D_BUF_37</text>
<text x="203.8" y="68.2">D_BUF_36</text>
<text x="57.1" y="75.9">D_7</text>
<text x="57.1" y="73.3">D_6</text>
<text x="90.8" y="73.3">D_BUF_6</text>
<text x="90.8" y="75.9">D_BUF_7</text>
<text x="171.4" y="73.3">D_38</text>
<text x="171.4" y="75.9">D_39</text>
<text x="203.8" y="75.9">D_BUF_39</text>
<text x="203.8" y="73.3">D_BUF_38</text>
<text x="57.1" y="105.1">D_8</text>
<text x="57.1" y="107.6">D_9</text>
<text x="90.8" y="107.6">D_BUF_9</text>
<text x="90.8" y="105.1">D_BUF_8</text>
<text x="171.4" y="105.1">D_40</text>
<text x="171.4" y="107.6">D_41</text>
<text x="203.8" y="107.6">D_BUF_41</text>
<text x="203.8" y="105.1">D_BUF_40</text>
<text x="57.1" y="110.1">D_10</text>
<text x="57.1" y="112.7">D_11</text>
<text x="89.5" y="110.1">D_BUF_10</text>
<text x="89.5" y="112.7">D_BUF_11</text>
<text x="171.4" y="112.7">D_43</text>
<text x="171.4" y="110.1">D_42</text>
<text x="203.8" y="110.1">D_BUF_42</text>
<text x="203.8" y="112.7">D_BUF_43</text>
<text x="57.1" y="117.8">D_13</text>
<text x="57.1" y="115.2">D_12</text>
<text x="89.5" y="117.8">D_BUF_13</text>
<text x="89.5" y="115.2">D_BUF_12</text>
<text x="171.4" y="115.2">D_44</text>
<text x="171.4" y="117.8">D_45</text>
<text x="203.8" y="115.2">D_BUF_44</text>
<text x="203.8" y="117.8">D_BUF_45</text>
<text x="57.1" y="120.3">D_14</text>
<text x="57.1" y="122.8">D_15</text>
<text x="89.5" y="120.3">D_BUF_14</text>
<text x="89.5" y="122.8">D_BUF_15</text>
<text x="171.4" y="120.3">D_46</text>
<text x="171.4" y="122.8">D_47</text>
<text x="203.8" y="122.8">D_BUF_47</text>
<text x="203.8" y="120.3">D_BUF_46</text>
<text x="57.1" y="152.1">D_16</text>
<text x="57.1" y="154.6">D_17</text>
<text x="89.5" y="152.1">D_BUF_16</text>
<text x="89.5" y="154.6">D_BUF_17</text>
<text x="171.4" y="152.1">D_48</text>
<text x="171.4" y="154.6">D_49</text>
<text x="203.8" y="154.6">D_BUF_49</text>
<text x="203.8" y="152.1">D_BUF_48</text>
<text x="57.1" y="159.7">D_19</text>
<text x="57.1" y="157.1">D_18</text>
<text x="89.5" y="157.1">D_BUF_18</text>
<text x="89.5" y="159.7">D_BUF_19</text>
<text x="171.4" y="157.1">D_50</text>
<text x="171.4" y="159.7">D_51</text>
<text x="203.8" y="157.1">D_BUF_50</text>
<text x="203.8" y="159.7">D_BUF_51</text>
<text x="57.1" y="162.2">D_20</text>
<text x="57.1" y="164.8">D_21</text>
<text x="57.1" y="167.3">D_22</text>
<text x="89.5" y="164.8">D_BUF_21</text>
<text x="89.5" y="167.3">D_BUF_22</text>
<text x="89.5" y="162.2">D_BUF_20</text>
<text x="171.4" y="167.3">D_54</text>
<text x="171.4" y="162.2">D_52</text>
<text x="171.4" y="164.8">D_53</text>
<text x="203.8" y="162.2">D_BUF_52</text>
<text x="203.8" y="167.3">D_BUF_54</text>
<text x="203.8" y="164.8">D_BUF_53</text>
<text x="57.1" y="169.8">D_23</text>
<text x="89.5" y="169.8">D_BUF_23</text>
<text x="171.4" y="169.8">D_55</text>
<text x="203.8" y="169.8">D_BUF_55</text>
<text x="57.1" y="201.6">D_25</text>
<text x="57.1" y="199">D_24</text>
<text x="89.5" y="201.6">D_BUF_25</text>
<text x="89.5" y="199">D_BUF_24</text>
<text x="171.4" y="201.6">D_57</text>
<text x="171.4" y="199">D_56</text>
<text x="203.8" y="199">D_BUF_56</text>
<text x="203.8" y="201.6">D_BUF_57</text>
<text x="57.1" y="204.1">D_26</text>
<text x="57.1" y="209.2">D_28</text>
<text x="57.1" y="206.7">D_27</text>
<text x="89.5" y="204.1">D_BUF_26</text>
<text x="89.5" y="209.2">D_BUF_28</text>
<text x="89.5" y="206.7">D_BUF_27</text>
<text x="171.4" y="206.7">D_59</text>
<text x="171.4" y="204.1">D_58</text>
<text x="171.4" y="209.2">D_60</text>
<text x="203.8" y="206.7">D_BUF_59</text>
<text x="203.8" y="209.2">D_BUF_60</text>
<text x="203.8" y="204.1">D_BUF_58</text>
<text x="57.1" y="214.3">D_30</text>
<text x="57.1" y="211.7">D_29</text>
<text x="89.5" y="214.3">D_BUF_30</text>
<text x="89.5" y="211.7">D_BUF_29</text>
<text x="171.4" y="211.7">D_61</text>
<text x="171.4" y="214.3">D_62</text>
<text x="203.8" y="214.3">D_BUF_62</text>
<text x="203.8" y="211.7">D_BUF_61</text>
<text x="57.1" y="216.8">D_31</text>
<text x="89.5" y="216.8">D_BUF_31</text>
<text x="171.4" y="216.8">D_63</text>
<text x="203.8" y="216.8">D_BUF_63</text>
</g>
<g font-size="1.8" fill="#a90000">
<text x="65.3" y="58.2">2</text>
<text x="75.9" y="54.7" transform="rotate(-90 75.9 54.7)">20</text>
<text x="85" y="58.2">18</text>
<text x="179.6" y="58.2">2</text>
<text x="190.2" y="54.7" transform="rotate(-90 190.2 54.7)">20</text>
<text x="199.3" y="58.2">18</text>
<text x="65.3" y="60.7">3</text>
<text x="65.3" y="63.2">4</text>
<text x="65.3" y="65.8">5</text>
<text x="85" y="60.7">17</text>
<text x="85" y="63.2">16</text>
<text x="85" y="65.8">15</text>
<text x="179.6" y="60.7">3</text>
<text x="179.6" y="63.2">4</text>
<text x="179.6" y="65.8">5</text>
<text x="199.3" y="60.7">17</text>
<text x="199.3" y="63.2">16</text>
<text x="199.3" y="65.8">15</text>
<text x="65.3" y="68.3">6</text>
<text x="65.3" y="70.9">7</text>
<text x="85" y="68.3">14</text>
<text x="85" y="70.9">13</text>
<text x="179.6" y="68.3">6</text>
<text x="179.6" y="70.9">7</text>
<text x="199.3" y="68.3">14</text>
<text x="199.3" y="70.9">13</text>
<text x="65.3" y="73.4">8</text>
<text x="65.3" y="75.9">9</text>
<text x="85" y="73.4">12</text>
<text x="85" y="75.9">11</text>
<text x="179.6" y="73.4">8</text>
<text x="179.6" y="75.9">9</text>
<text x="199.3" y="73.4">12</text>
<text x="199.3" y="75.9">11</text>
<text x="64.7" y="83.6">19</text>
<text x="65.3" y="81">1</text>
<text x="179" y="83.6">19</text>
<text x="179.6" y="81">1</text>
<text x="75.9" y="90.2" transform="rotate(-90 75.9 90.2)">10</text>
<text x="190.2" y="90.2" transform="rotate(-90 190.2 90.2)">10</text>
<text x="75.9" y="101.6" transform="rotate(-90 75.9 101.6)">20</text>
<text x="190.2" y="101.6" transform="rotate(-90 190.2 101.6)">20</text>
<text x="65.3" y="105.2">2</text>
<text x="65.3" y="107.7">3</text>
<text x="85" y="105.2">18</text>
<text x="85" y="107.7">17</text>
<text x="179.6" y="105.2">2</text>
<text x="179.6" y="107.7">3</text>
<text x="199.3" y="105.2">18</text>
<text x="199.3" y="107.7">17</text>
<text x="65.3" y="110.2">4</text>
<text x="65.3" y="112.8">5</text>
<text x="85" y="110.2">16</text>
<text x="85" y="112.8">15</text>
<text x="179.6" y="110.2">4</text>
<text x="179.6" y="112.8">5</text>
<text x="199.3" y="110.2">16</text>
<text x="199.3" y="112.8">15</text>
<text x="65.3" y="115.3">6</text>
<text x="65.3" y="117.9">7</text>
<text x="85" y="115.3">14</text>
<text x="85" y="117.9">13</text>
<text x="179.6" y="115.3">6</text>
<text x="179.6" y="117.9">7</text>
<text x="199.3" y="115.3">14</text>
<text x="199.3" y="117.9">13</text>
<text x="65.3" y="120.4">8</text>
<text x="65.3" y="122.9">9</text>
<text x="85" y="120.4">12</text>
<text x="85" y="122.9">11</text>
<text x="179.6" y="120.4">8</text>
<text x="179.6" y="122.9">9</text>
<text x="199.3" y="120.4">12</text>
<text x="199.3" y="122.9">11</text>
<text x="64.7" y="130.6">19</text>
<text x="65.3" y="128">1</text>
<text x="179" y="130.6">19</text>
<text x="179.6" y="128">1</text>
<text x="75.9" y="137.2" transform="rotate(-90 75.9 137.2)">10</text>
<text x="190.2" y="137.2" transform="rotate(-90 190.2 137.2)">10</text>
<text x="75.9" y="148.6" transform="rotate(-90 75.9 148.6)">20</text>
<text x="190.2" y="148.6" transform="rotate(-90 190.2 148.6)">20</text>
<text x="65.3" y="152.1">2</text>
<text x="65.3" y="154.7">3</text>
<text x="85" y="152.1">18</text>
<text x="85" y="154.7">17</text>
<text x="179.6" y="152.1">2</text>
<text x="179.6" y="154.7">3</text>
<text x="199.3" y="152.1">18</text>
<text x="199.3" y="154.7">17</text>
<text x="65.3" y="157.2">4</text>
<text x="65.3" y="159.8">5</text>
<text x="85" y="157.2">16</text>
<text x="85" y="159.8">15</text>
<text x="179.6" y="157.2">4</text>
<text x="179.6" y="159.8">5</text>
<text x="199.3" y="157.2">16</text>
<text x="199.3" y="159.8">15</text>
<text x="65.3" y="162.3">6</text>
<text x="65.3" y="164.8">7</text>
<text x="65.3" y="167.4">8</text>
<text x="85" y="162.3">14</text>
<text x="85" y="164.8">13</text>
<text x="85" y="167.4">12</text>
<text x="179.6" y="162.3">6</text>
<text x="179.6" y="164.8">7</text>
<text x="179.6" y="167.4">8</text>
<text x="199.3" y="162.3">14</text>
<text x="199.3" y="164.8">13</text>
<text x="199.3" y="167.4">12</text>
<text x="65.3" y="169.9">9</text>
<text x="85" y="169.9">11</text>
<text x="179.6" y="169.9">9</text>
<text x="199.3" y="169.9">11</text>
<text x="64.7" y="177.5">19</text>
<text x="65.3" y="175">1</text>
<text x="179" y="177.5">19</text>
<text x="179.6" y="175">1</text>
<text x="75.9" y="184.2" transform="rotate(-90 75.9 184.2)">10</text>
<text x="190.2" y="184.2" transform="rotate(-90 190.2 184.2)">10</text>
<text x="75.9" y="195.6" transform="rotate(-90 75.9 195.6)">20</text>
<text x="190.2" y="195.6" transform="rotate(-90 190.2 195.6)">20</text>
<text x="65.3" y="199.1">2</text>
<text x="65.3" y="201.7">3</text>
<text x="85" y="199.1">18</text>
<text x="85" y="201.7">17</text>
<text x="179.6" y="199.1">2</text>
<text x="179.6" y="201.7">3</text>
<text x="199.3" y="199.1">18</text>
<text x="199.3" y="201.7">17</text>
<text x="65.3" y="204.2">4</text>
<text x="65.3" y="206.8">5</text>
<text x="65.3" y="209.3">6</text>
<text x="85" y="204.2">16</text>
<text x="85" y="206.8">15</text>
<text x="85" y="209.3">14</text>
<text x="179.6" y="204.2">4</text>
<text x="179.6" y="206.8">5</text>
<text x="179.6" y="209.3">6</text>
<text x="199.3" y="204.2">16</text>
<text x="199.3" y="206.8">15</text>
<text x="199.3" y="209.3">14</text>
<text x="65.3" y="211.8">7</text>
<text x="65.3" y="214.4">8</text>
<text x="85" y="211.8">13</text>
<text x="85" y="214.4">12</text>
<text x="179.6" y="211.8">7</text>
<text x="179.6" y="214.4">8</text>
<text x="199.3" y="211.8">13</text>
<text x="199.3" y="214.4">12</text>
<text x="65.3" y="216.9">9</text>
<text x="65.3" y="222">1</text>
<text x="85" y="216.9">11</text>
<text x="179.6" y="216.9">9</text>
<text x="179.6" y="222">1</text>
<text x="199.3" y="216.9">11</text>
<text x="64.7" y="224.5">19</text>
<text x="179" y="224.5">19</text>
<text x="75.9" y="231.2" transform="rotate(-90 75.9 231.2)">10</text>
<text x="190.2" y="231.2" transform="rotate(-90 190.2 231.2)">10</text>
</g>
</svg>
